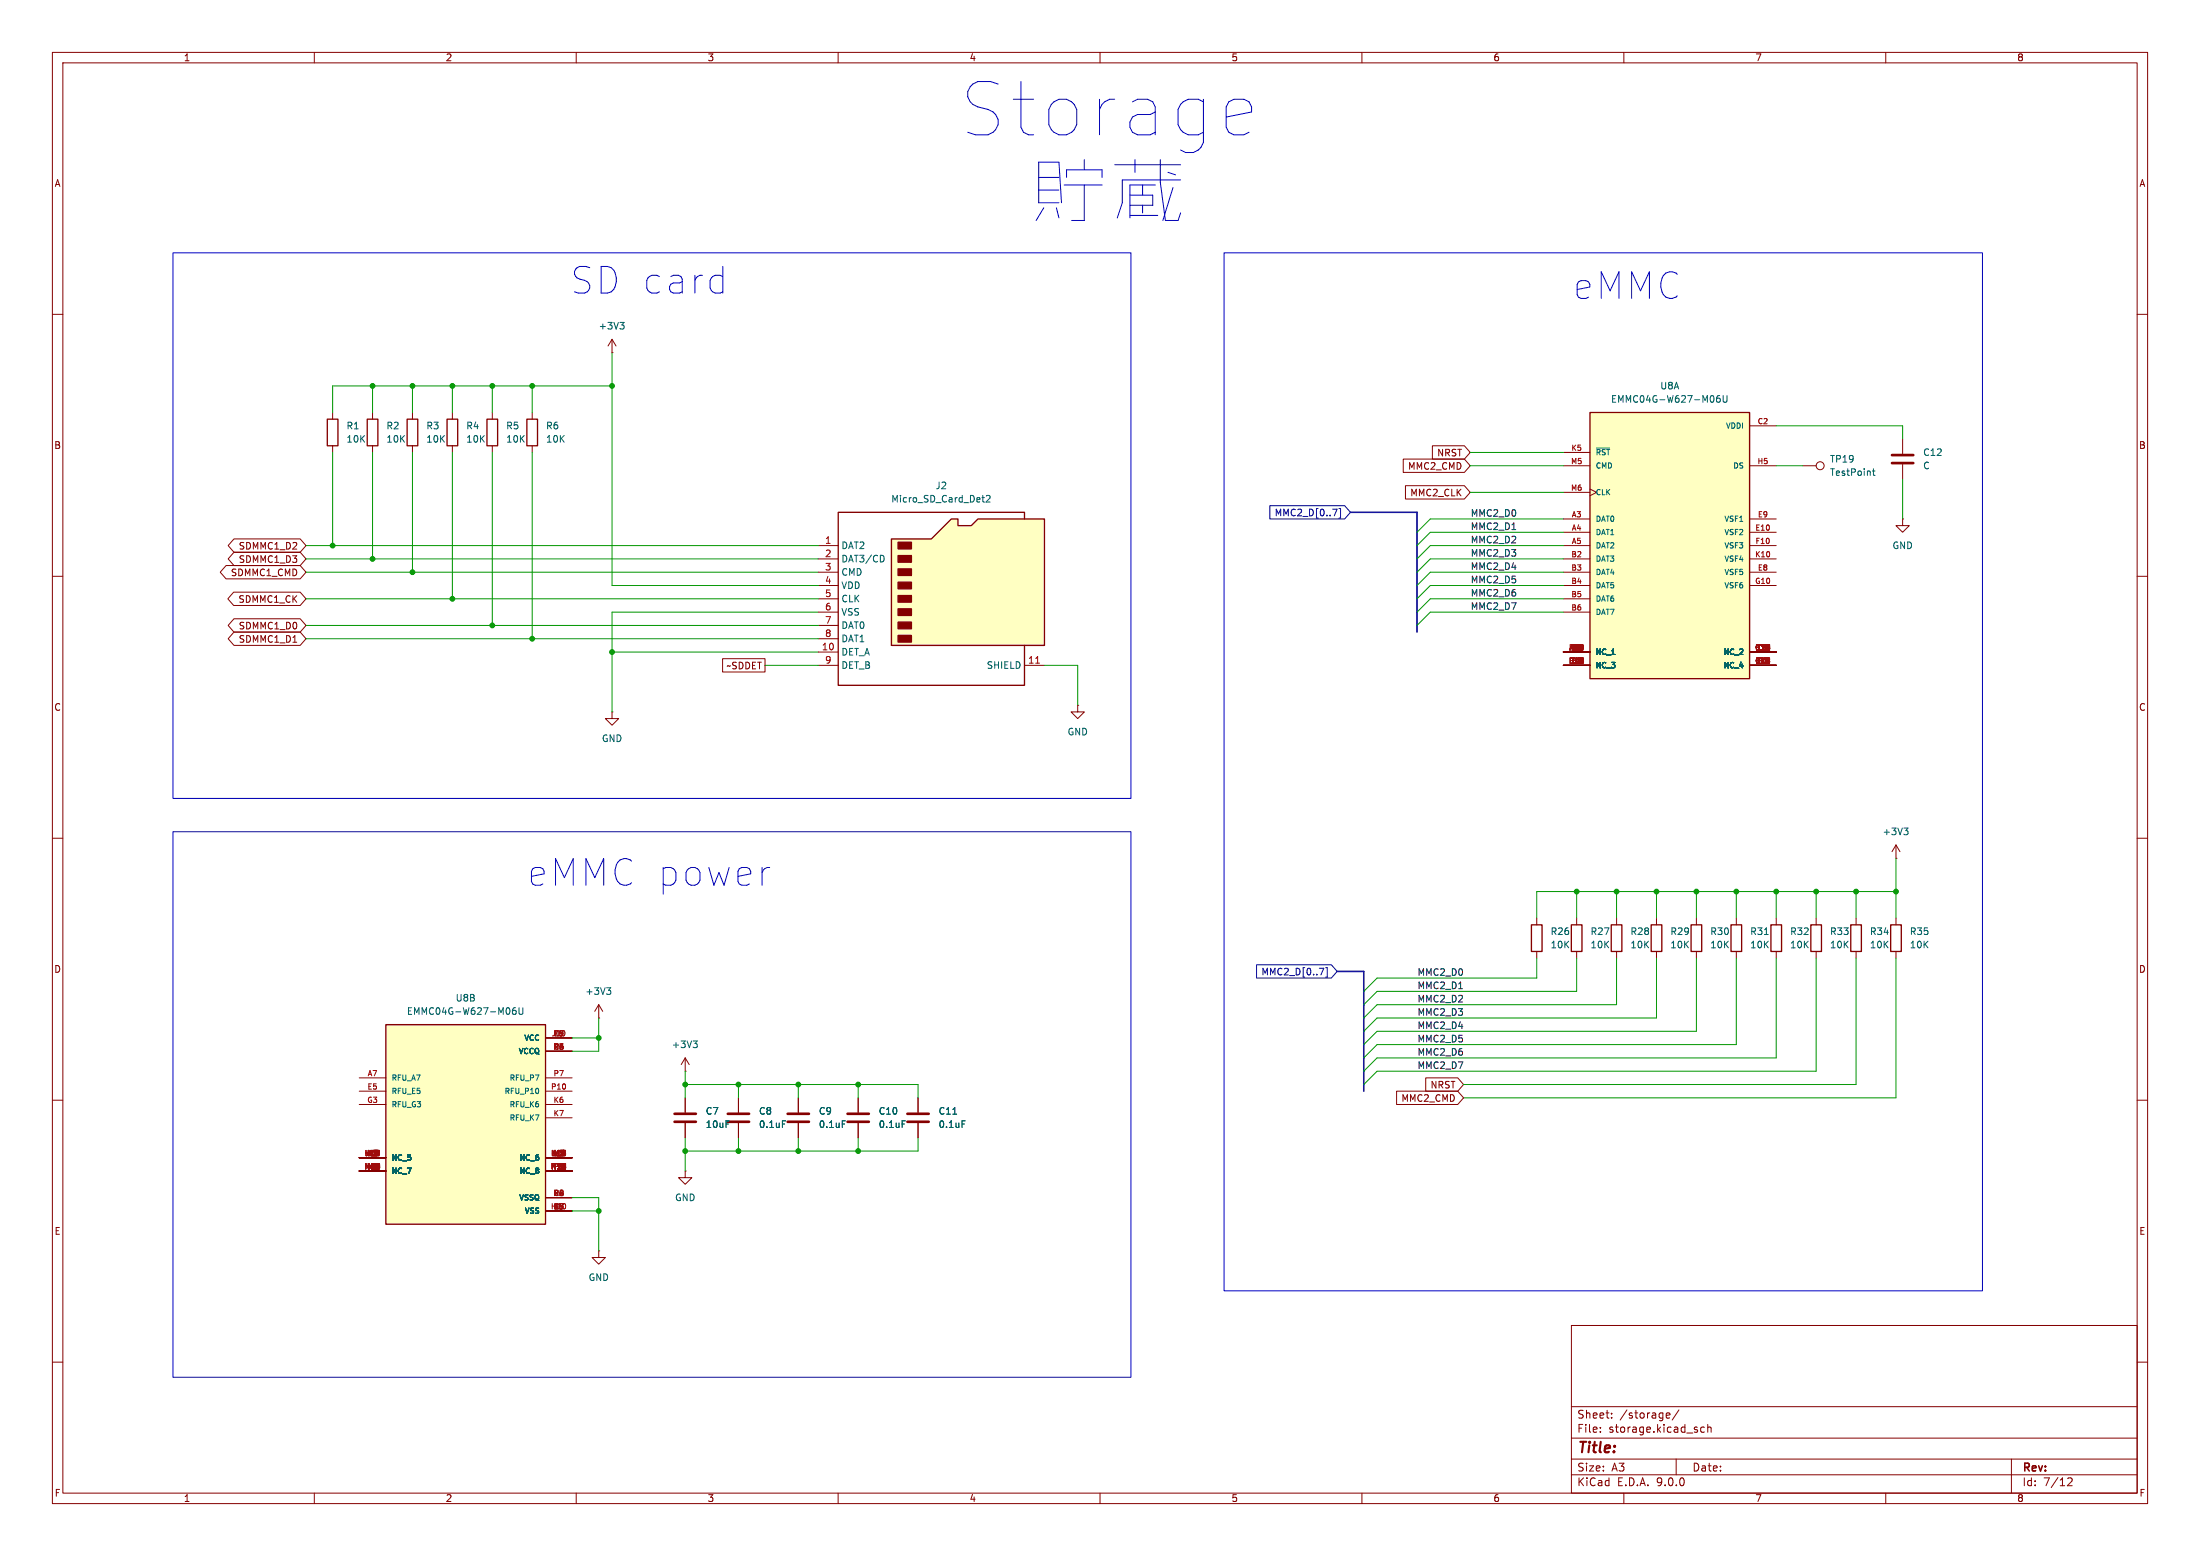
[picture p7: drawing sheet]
<svg xmlns="http://www.w3.org/2000/svg" width="420mm" height="297mm" viewBox="0 0 420 297" stroke-linecap="round" stroke-linejoin="round" font-family="sans-serif">
<g fill="none" stroke="#840000" stroke-width=".19">
<path d="M10 10h400v277h-400zM12 12h396v273h-396zM60 10v2M110 10v2M160 10v2M210 10v2M260 10v2M310 10v2M360 10v2M10 60h2M78.7 78.7v1.3M94 78.7v1.3"/>
<path d="M408 60h2M78.7 85.1v1.3M94 85.1v1.3M10 110h2M408 110h2M116.8 135.9v1.3h1.3l-1.3 1.2-1.2-1.2h1.2M116.8 135.9h.1M205.7 134.6v1.3h1.3l-1.3 1.3-1.2-1.3h1.2M205.7 134.6h.1M10 160h2M408 160h2M293.4 175.3v1.2"/>
<path d="M308.6 175.3v1.2M346.7 175.3v1.2M354.3 175.3v1.2M114.3 194.3h.1M114.3 191.8l-.8 1.2M114.3 191.8l.8 1.2M114.3 191.8v2.5M293.4 181.6v1.3M308.6 181.6v1.3M346.7 181.6v1.3M354.3 181.6v1.3M10 210h2"/>
<path d="M130.8 204.5h.1M130.8 201.9l-.8 1.3M130.8 201.9l.8 1.3M130.8 201.9v2.6M141 209.6v2.7M141 214.4v2.8M175.3 209.6v2.7M175.3 214.4v2.8M408 210h2M114.3 238.8v1.2h1.3l-1.3 1.3-1.3-1.3h1.3M114.3 238.8h.1M300 253h108v32h-108z"/>
<path d="M10 260h2M300 278.5h108M300 274.5h108M300 268.5h108M305.5 273.2v.2M305.5 272.5v.1M307.7 270.5v.2M307.7 269.8v.1M318.1 270.5l.2 .2 .4-.1M318.1 269.9l.2-.2h.3l.2 .2v.1l-.7 .2M320 278.5v3M320.5 269.1l-1.3 1.9"/>
<path d="M325.4 272.5l-.5-.1-.2 .3 .1 .6h.6M326 272.5l.2-.1 .4 .1 .1 .9M326 271.9v1.5M384 278.5v6.5M408 260h2M60 285v2M110 285v2M160 285v2M210 285v2M260 285v2M300 281.5h108M310 285v2"/>
<path d="M360 285v2M394.7 282.2l.6-.1 .2 .1 .1 .3-.9 1.1h.9"/>
</g>
<path d="M77.7 80h2.1v5.1h-2.1zM93 80h2v5.1h-2zM292.4 176.5h2v5.1h-2zM307.6 176.5h2v5.1h-2zM345.7 176.5h2v5.1h-2zM353.3 176.5h2v5.1h-2z" fill="none" stroke="#840000" stroke-width=".25"/>
<path d="M115.8 188.5h.8l-.4 .5M116.4 189l.2 .3v.3l-.2 .2M132.3 198.7h.8l-.4 .5M132.9 199.2l.2 .2v.3l-.2 .3M149.4 213.9h.6M181.9 212.7h.7M183.7 213.9h.6" fill="none" stroke="#006464" stroke-width=".19"/>
<path d="M138.9 212.6h4.1M138.9 214.1h4.1M173.2 212.6h4.1M173.2 214.1h4.1" fill="none" stroke="#840000" stroke-width=".51"/>
<path d="M303.5 78.7h30.5v50.8h-30.5z" fill="#ffffc2"/>
<path d="M303.5 78.7h30.5v50.8h-30.5z" fill="none" stroke="#840000" stroke-width=".25"/>
<g fill="none" stroke="#840000" stroke-width=".19">
<path d="M298.4 86.4h5.1M298.4 88.9h5.1M298.4 94h5.1M298.4 99.1h5.1M303.5 93.3l1.3 .7-1.3 .6M334 88.9h5.1M334 99.1h5.1M334 81.3h5.1M363.2 99.1v1.2h1.3l-1.3 1.3-1.3-1.3h1.3M363.2 99.1h.1M363.2 83.8v2.8M363.2 88.6v2.8"/>
<path d="M298.4 101.6h5.1M298.4 104.1h5.1M298.4 106.7h5.1M298.4 109.2h5.1M298.4 111.8h5.1M298.4 114.3h5.1M298.4 116.8h5.1M334 101.6h5.1M334 104.1h5.1M334 106.7h5.1M334 109.2h5.1M334 111.8h5.1"/>
<path d="M298.4 124.5h5.1M298.4 127h5.1M334 124.5h5.1M334 127h5.1M361.9 163.8h.1M361.9 161.3l-.7 1.3M361.9 161.3l.8 1.3M361.9 161.3v2.5M130.8 209.6v2.7M130.8 214.4v2.8M130.8 223.5v1.3h1.3l-1.3 1.3-1.3-1.3h1.3M130.8 223.5h.1"/>
</g>
<path d="M327.1 75.8v.7M328.3 75.5l-.4 .1a.86 .86 0 0 0 0 1.2l.5-.1v-.5l-.2-.2-.4 .1-.1 .1M329 75.5v1l.2 .3 .4-.1 .1-.2v-1M304.7 85.5h2.6M363.5 158.1h.7l-.4 .4M364 158.5l.2 .3v.3l-.2 .2" fill="none" stroke="#006464" stroke-width=".19"/>
<path d="M361.2 86.9h4.1M361.2 88.4h4.1M128.8 212.6h4M128.8 214.1h4" fill="none" stroke="#840000" stroke-width=".51"/>
<path d="M170.2 102.9h7.6l3.8-3.8h1.3v1.2h2.5l1.3-1.2h12.7v24.1h-29.2z" fill="#ffffc2"/>
<path d="M62.5 80h2v5.1h-2zM195.6 99.1v-1.3h-35.6v33h35.6v-7.6M170.2 102.9h7.6l3.8-3.8h1.3v1.2h2.5l1.3-1.2h12.7v24.1h-29.2zM300 176.5h2v5.1h-2zM315.2 176.5h2v5.1h-2zM322.8 176.5h2.1v5.1h-2.1zM330.5 176.5h2v5.1h-2zM338.1 176.5h2v5.1h-2zM360.9 176.5h2.1v5.1h-2.1z" fill="none" stroke="#840000" stroke-width=".25"/>
<g fill="#840000" stroke="#840000" stroke-width=".25">
<path d="M171.4 103.5h2.6v1.3h-2.6z"/>
<path d="M171.4 106h2.6v1.3h-2.6z"/>
<path d="M171.4 108.6h2.6v1.3h-2.6z"/>
<path d="M171.4 111.1h2.6v1.3h-2.6z"/>
<path d="M171.4 113.7h2.6v1.2h-2.6z"/>
<path d="M171.4 116.2h2.6v1.3h-2.6z"/>
<path d="M171.4 118.7h2.6v1.3h-2.6z"/>
<path d="M171.4 121.3h2.6v1.3h-2.6z"/>
</g>
<g fill="none" stroke="#840000" stroke-width=".19">
<path d="M63.5 78.7v1.3M116.8 67.3h.1M116.8 64.8l-.7 1.2M116.8 64.8l.8 1.2M116.8 64.8v2.5M63.5 85.1v1.3M344.2 88.9h2.5M156.2 104.1h3.8M156.2 106.7h3.8M156.2 109.2h3.8M156.2 111.8h3.8M156.2 114.3h3.8"/>
<path d="M156.2 116.8h3.8M156.2 119.4h3.8M156.2 121.9h3.8M156.2 124.5h3.8M156.2 127h3.8M195.6 127h3.8M301 175.3v1.2M316.2 175.3v1.2M323.8 175.3v1.2M331.5 175.3v1.2M339.1 175.3v1.2M361.9 175.3v1.2"/>
<path d="M301 181.6v1.3M316.2 181.6v1.3M323.8 181.6v1.3M331.5 181.6v1.3M339.1 181.6v1.3M361.9 181.6v1.3M152.4 209.6v2.7M152.4 214.4v2.8M163.8 209.6v2.7M163.8 214.4v2.8"/>
<circle cx="347.5" cy="88.9" r=".76"/>
</g>
<path d="M118.4 61.5h.7l-.4 .5M118.9 62l.2 .3v.3l-.2 .2M187.4 95h.5M187.8 95.8h.1M188.3 94.7l.5-.1 .2 .3-.8 .9h.8M357.5 89.9h.4M357.6 89.5v1.1l.3 .1M168.6 106.1l.2 .4-.2 .7M336.8 178.4h.8M160.8 213.9h.6M172.2 213.9h.6" fill="none" stroke="#006464" stroke-width=".19"/>
<path d="M197.7 126.6h.8" fill="none" stroke="#a90000" stroke-width=".19"/>
<path d="M150.4 212.6h4M150.4 214.1h4M161.8 212.6h4.1M161.8 214.1h4.1" fill="none" stroke="#840000" stroke-width=".51"/>
<path d="M73.7 195.6h30.4v38.1h-30.4z" fill="#ffffc2"/>
<path d="M70.1 80h2v5.1h-2zM85.3 80h2.1v5.1h-2.1zM100.6 80h2v5.1h-2zM73.7 195.6h30.4v38.1h-30.4z" fill="none" stroke="#840000" stroke-width=".25"/>
<g fill="none" stroke="#840000" stroke-width=".19">
<path d="M71.1 78.7v1.3M86.4 78.7v1.3M101.6 78.7v1.3M71.1 85.1v1.3M86.4 85.1v1.3M101.6 85.1v1.3M267.9 87.6h11.7l1.1 1.3-1.1 1.3h-11.7zM268.3 92.7h11.3l1.1 1.3-1.1 1.3h-11.3zM273.4 85.1h6.2l1.1 1.3-1.1 1.2h-6.2zM43.2 107.9h14.1l1.1 1.3-1.1 1.3h-14.1l-1.2-1.3zM44.6 113h12.7l1.1 1.3-1.1 1.3h-12.7l-1.1-1.3zM44.7 118.1h12.6l1.1 1.3-1.1 1.3h-12.6l-1.1-1.3z"/>
<path d="M44.7 105.4h12.6l1.1 1.3-1.1 1.3h-12.6l-1.1-1.3zM44.7 102.9h12.6l1.1 1.2-1.1 1.3h-12.6l-1.1-1.3zM44.7 120.6h12.6l1.1 1.3-1.1 1.3h-12.6l-1.1-1.3zM137.9 125.7h8.1v2.6h-8.1zM104.1 198.1h5.1M68.6 205.7h5.1M68.6 208.3h5.1M68.6 210.8h5.1M104.1 205.7h5.1M104.1 208.3h5.1M104.1 210.8h5.1M104.1 200.7h5.1"/>
<path d="M104.1 213.4h5.1M130.8 209.6v2.7M130.8 214.4v2.8M141 209.6v2.7M141 214.4v2.8M152.4 209.6v2.7M152.4 214.4v2.8M163.8 209.6v2.7M163.8 214.4v2.8M175.3 209.6v2.7M175.3 214.4v2.8M266.6 208.3h11.7l1.1 1.3-1.1 1.2h-11.7z"/>
<path d="M272.2 205.7h6.1l1.1 1.3-1.1 1.3h-6.1zM68.6 221h5.1M68.6 223.5h5.1M104.1 221h5.1M104.1 223.5h5.1M104.1 228.6h5.1M104.1 231.1h5.1"/>
</g>
<path d="M97.3 192.6v.8M98.4 192.3l-.3 .1a.86 .86 0 0 0 0 1.2l.4-.1v-.4l-.2-.3h-.2l-.3 .3M99.1 192.3v1.1l.2 .2h.4l.1-.2v-1.1M149.4 213.9h.6M160.8 213.9h.6M172.2 213.9h.6M181.9 212.7h.7M183.7 213.9h.6" fill="none" stroke="#006464" stroke-width=".19"/>
<path d="M242.4 96.5h14.3l1.1 1.3-1.1 1.3h-14.3zM254.4 97.2h.9l-.6 1.3M255.6 97.1h.3v1.8h-.3M239.9 184.1h14.3l1.1 1.3-1.1 1.3h-14.3zM251.9 184.8h.8l-.5 1.3M253.1 184.7h.3v1.8h-.3" fill="none" stroke="#000084" stroke-width=".19"/>
<path d="M257.8 97.8h12.7v22.9M255.3 185.4h5v22.9" fill="none" stroke="#000084" stroke-width=".3"/>
<g fill="none" stroke="#009600" stroke-width=".19">
<path d="M71.1 73.7v5M78.7 73.7v5M86.4 73.7v5M94 73.7v5M101.6 73.7v5M116.8 67.3v44.5h39.4M116.8 73.7h-53.3v5M63.5 86.4v17.7M71.1 86.4v20.3M78.7 86.4v22.8M86.4 86.4v27.9M94 86.4v33"/>
<path d="M101.6 86.4v35.5M280.7 94h17.7M280.7 88.9h17.7M280.7 86.4h17.7M298.4 99.1h-25.4l-2.5 2.5M339.1 81.3h24.1v2.5M339.1 88.9h5.1M363.2 91.4v7.7M58.4 104.1h97.8M58.4 109.2h97.8M58.4 119.4h97.8M58.4 106.7h97.8"/>
<path d="M58.4 114.3h97.8M156.2 116.8h-39.4v19.1M298.4 111.8h-25.4l-2.5 2.5M298.4 101.6h-25.4l-2.5 2.5M298.4 104.1h-25.4l-2.5 2.6M298.4 109.2h-25.4l-2.5 2.6M298.4 106.7h-25.4l-2.5 2.5M298.4 114.3h-25.4l-2.5 2.5M298.4 116.8h-25.4l-2.5 2.6M58.4 121.9h97.8M116.8 124.5h39.4M146 127h10.2"/>
<path d="M199.4 127h6.3v7.6M301 170.2v5.1M308.6 170.2v5.1M316.2 170.2v5.1M323.8 170.2v5.1M331.5 170.2v5.1M339.1 170.2v5.1M346.7 170.2v5.1M354.3 170.2v5.1M361.9 170.2h-68.5v5.1M361.9 163.8v11.5M109.2 198.1h5.1"/>
<path d="M114.3 194.3v6.4h-5.1M293.4 182.9v3.8h-30.5l-2.6 2.5M301 182.9v6.3h-38.1l-2.6 2.6M308.6 182.9v8.9h-45.7l-2.6 2.5M316.2 182.9v11.4h-53.3l-2.6 2.6M323.8 182.9v14h-60.9l-2.6 2.5M331.5 182.9v16.5h-68.6l-2.6 2.5M339.1 182.9v19h-76.2l-2.6 2.6M346.7 182.9v21.6h-83.8l-2.6 2.5M354.3 182.9v24.1h-74.9M361.9 182.9v26.7h-82.5M130.8 207h44.5v2.6"/>
<path d="M130.8 204.5v5.1M130.8 217.2v6.3M141 207v2.6M141 217.2v2.5M152.4 207v2.6M152.4 217.2v2.5M163.8 207v2.6M163.8 217.2v2.5M175.3 217.2v2.5h-44.5M109.2 228.6h5.1v10.2M109.2 231.1h5.1"/>
</g>
<path d="M237.5 19l.9 .4 .5 1v1l-4.8 .9M238.4 25.2l-.9 .5M33 48.3h182.9v104.1h-182.9zM233.7 48.3h144.8v198.1h-144.8zM33 158.8h182.9v104.1h-182.9zM146.4 165.6h.5" fill="none" stroke="#0000c2" stroke-width=".19"/>
<g fill="#009600" stroke="#009600" stroke-width=".19">
<circle cx="354.3" cy="170.2" r=".46"/>
<circle cx="361.9" cy="170.2" r=".46"/>
<circle cx="301" cy="170.2" r=".46"/>
<circle cx="308.6" cy="170.2" r=".46"/>
<circle cx="339.1" cy="170.2" r=".46"/>
<circle cx="331.5" cy="170.2" r=".46"/>
<circle cx="346.7" cy="170.2" r=".46"/>
<circle cx="323.8" cy="170.2" r=".46"/>
<circle cx="316.2" cy="170.2" r=".46"/>
<circle cx="163.8" cy="219.7" r=".46"/>
<circle cx="141" cy="207" r=".46"/>
<circle cx="130.8" cy="207" r=".46"/>
<circle cx="152.4" cy="219.7" r=".46"/>
<circle cx="163.8" cy="207" r=".46"/>
<circle cx="152.4" cy="207" r=".46"/>
<circle cx="71.1" cy="73.7" r=".46"/>
<circle cx="78.7" cy="73.7" r=".46"/>
<circle cx="78.7" cy="109.2" r=".46"/>
<circle cx="63.5" cy="104.1" r=".46"/>
<circle cx="71.1" cy="106.7" r=".46"/>
<circle cx="114.3" cy="198.1" r=".46"/>
<circle cx="114.3" cy="231.1" r=".46"/>
<circle cx="141" cy="219.7" r=".46"/>
<circle cx="130.8" cy="219.7" r=".46"/>
<circle cx="116.8" cy="73.7" r=".46"/>
<circle cx="86.4" cy="73.7" r=".46"/>
<circle cx="101.6" cy="73.7" r=".46"/>
<circle cx="94" cy="73.7" r=".46"/>
<circle cx="94" cy="119.4" r=".46"/>
<circle cx="116.8" cy="124.5" r=".46"/>
<circle cx="86.4" cy="114.3" r=".46"/>
<circle cx="101.6" cy="121.9" r=".46"/>
</g>
<g font-size="14.2" fill="#0000c2">
<text x="183.6" y="26.3">Storage</text>
<text x="197.6" y="42.7">þÿŒ¯…5</text>
</g>
<g font-size="7.1" fill="#0000c2">
<text x="109" y="56.4">SD card</text>
<text x="300.4" y="57.4">eMMC</text>
<text x="100.8" y="169.4">eMMC power</text>
</g>
<text font-size="2.8" fill="#840000" x="301" y="277.9">Title:</text>
<g font-size="2.1" fill="#840000">
<text x="301" y="273.7">File:</text>
<text x="301" y="271">Sheet:</text>
<text x="307.1" y="273.7">storage.kicad_sch</text>
<text x="309.2" y="271">/storage/</text>
<text x="301" y="281.1">Size:</text>
<text x="307.6" y="281.1">A3</text>
<text x="323" y="281.1">Date:</text>
<text x="386" y="281.3">Rev:</text>
<text x="301" y="283.9">KiCad</text>
<text x="308.7" y="283.9">E.D.A.</text>
<text x="316.3" y="283.9">9.0.0</text>
<text x="386" y="283.9">Id:</text>
<text x="390.1" y="283.9">7/12</text>
</g>
<g font-size="1.8" fill="#840000">
<text x="35" y="11.9">1</text>
<text x="85" y="11.9">2</text>
<text x="135" y="11.9">3</text>
<text x="185" y="11.9">4</text>
<text x="235" y="11.9">5</text>
<text x="285" y="11.9">6</text>
<text x="335" y="11.9">7</text>
<text x="385" y="11.9">8</text>
<text x="10.3" y="35.9">A</text>
<text x="408.3" y="35.9">A</text>
<text x="10.3" y="85.9">B</text>
<text x="268.7" y="89.9">MMC2_CMD</text>
<text x="274.3" y="87.3">NRST</text>
<text x="408.2" y="85.9">B</text>
<text x="269.1" y="94.9">MMC2_CLK</text>
<text x="45.5" y="107.6">SDMMC1_D3</text>
<text x="45.5" y="105.1">SDMMC1_D2</text>
<text x="44" y="110.2">SDMMC1_CMD</text>
<text x="45.4" y="115.3">SDMMC1_CK</text>
<text x="45.5" y="120.3">SDMMC1_D0</text>
<text x="45.5" y="122.9">SDMMC1_D1</text>
<text x="138.6" y="128">~SDDET</text>
<text x="10.3" y="135.9">C</text>
<text x="408.2" y="135.9">C</text>
<text x="10.3" y="185.9">D</text>
<text x="408.2" y="185.9">D</text>
<text x="273" y="208">NRST</text>
<text x="267.4" y="210.5">MMC2_CMD</text>
<text x="10.3" y="235.9">E</text>
<text x="408.3" y="235.9">E</text>
<text x="10.3" y="285.9">F</text>
<text x="35" y="286.9">1</text>
<text x="85" y="286.9">2</text>
<text x="135" y="286.9">3</text>
<text x="185" y="286.9">4</text>
<text x="235" y="286.9">5</text>
<text x="285" y="286.9">6</text>
<text x="335" y="286.9">7</text>
<text x="385" y="286.9">8</text>
<text x="408.3" y="285.9">F</text>
</g>
<g font-size="1.8" fill="#006464">
<text x="114.2" y="63.1">+3V3</text>
<text x="307.5" y="77.1">EMMC04G-W627-M06U</text>
<text x="316.9" y="74.5">U8A</text>
<text x="66" y="82.1">R1</text>
<text x="73.7" y="82.1">R2</text>
<text x="81.3" y="82.1">R3</text>
<text x="88.9" y="82.1">R4</text>
<text x="96.5" y="82.1">R5</text>
<text x="104.1" y="82.1">R6</text>
<text x="66" y="84.7">10K</text>
<text x="73.7" y="84.7">10K</text>
<text x="81.3" y="84.7">10K</text>
<text x="88.9" y="84.7">10K</text>
<text x="96.5" y="84.7">10K</text>
<text x="104.1" y="84.7">10K</text>
<text x="349.3" y="88.5">TP19</text>
<text x="367" y="87.2">C12</text>
<text x="367" y="89.8">C</text>
<text x="178.5" y="93.6">J2</text>
<text x="349.3" y="91">TestPoint</text>
<text x="170" y="96.1">Micro_SD_Card_Det2</text>
<text x="160.5" y="105">DAT2</text>
<text x="160.5" y="107.5">DAT3/CD</text>
<text x="361.2" y="105">GND</text>
<text x="160.5" y="110.1">CMD</text>
<text x="160.5" y="112.6">VDD</text>
<text x="160.5" y="115.2">CLK</text>
<text x="160.5" y="117.7">VSS</text>
<text x="160.5" y="120.2">DAT0</text>
<text x="160.5" y="122.8">DAT1</text>
<text x="160.5" y="125.3">DET_A</text>
<text x="160.5" y="127.9">DET_B</text>
<text x="188.3" y="127.9">SHIELD</text>
<text x="114.8" y="141.8">GND</text>
<text x="203.7" y="140.6">GND</text>
<text x="359.3" y="159.6">+3V3</text>
<text x="295.9" y="178.7">R26</text>
<text x="303.5" y="178.7">R27</text>
<text x="311.2" y="178.7">R28</text>
<text x="318.8" y="178.7">R29</text>
<text x="326.4" y="178.7">R30</text>
<text x="334" y="178.7">R31</text>
<text x="341.6" y="178.7">R32</text>
<text x="349.3" y="178.7">R33</text>
<text x="356.9" y="178.7">R34</text>
<text x="364.5" y="178.7">R35</text>
<text x="295.9" y="181.2">10K</text>
<text x="303.5" y="181.2">10K</text>
<text x="311.2" y="181.2">10K</text>
<text x="318.8" y="181.2">10K</text>
<text x="326.4" y="181.2">10K</text>
<text x="334" y="181.2">10K</text>
<text x="341.6" y="181.2">10K</text>
<text x="349.3" y="181.2">10K</text>
<text x="356.9" y="181.2">10K</text>
<text x="364.5" y="181.2">10K</text>
<text x="86.9" y="191.4">U8B</text>
<text x="111.7" y="190.1">+3V3</text>
<text x="77.6" y="193.9">EMMC04G-W627-M06U</text>
<text x="128.2" y="200.3">+3V3</text>
<text x="134.6" y="213">C7</text>
<text x="134.6" y="215.5">10uF</text>
<text x="144.8" y="213">C8</text>
<text x="144.8" y="215.5">0.1uF</text>
<text x="156.2" y="213">C9</text>
<text x="156.2" y="215.5">0.1uF</text>
<text x="167.6" y="213">C10</text>
<text x="167.6" y="215.5">0.1uF</text>
<text x="179.1" y="213">C11</text>
<text x="179.1" y="215.5">0.1uF</text>
<text x="128.8" y="229.5">GND</text>
<text x="112.3" y="244.7">GND</text>
</g>
<g font-size="1.8" fill="#000084">
<text x="243.2" y="98.7">MMC2_D[0..7]</text>
<text x="240.7" y="186.4">MMC2_D[0..7]</text>
</g>
<g font-size="1.8" fill="#0f0f0f">
<text x="280.7" y="101.3">MMC2_D1</text>
<text x="280.7" y="98.7">MMC2_D0</text>
<text x="280.7" y="106.3">MMC2_D3</text>
<text x="280.7" y="103.8">MMC2_D2</text>
<text x="280.7" y="111.4">MMC2_D5</text>
<text x="280.7" y="108.9">MMC2_D4</text>
<text x="280.7" y="114">MMC2_D6</text>
<text x="280.7" y="116.5">MMC2_D7</text>
<text x="270.5" y="191.4">MMC2_D2</text>
<text x="270.5" y="188.9">MMC2_D1</text>
<text x="270.5" y="186.3">MMC2_D0</text>
<text x="270.5" y="194">MMC2_D3</text>
<text x="270.5" y="196.5">MMC2_D4</text>
<text x="270.5" y="201.6">MMC2_D6</text>
<text x="270.5" y="199">MMC2_D5</text>
<text x="270.5" y="204.1">MMC2_D7</text>
</g>
<g font-size="1.8" fill="#a90000">
<text x="157.4" y="103.9">1</text>
<text x="157.4" y="106.4">2</text>
<text x="157.4" y="109">3</text>
<text x="157.4" y="111.5">4</text>
<text x="157.4" y="114">5</text>
<text x="157.4" y="116.6">6</text>
<text x="157.4" y="119.1">7</text>
<text x="156.8" y="124.2">10</text>
<text x="157.4" y="121.7">8</text>
<text x="157.4" y="126.7">9</text>
<text x="196.2" y="126.7">11</text>
</g>
<g font-size="1.4" fill="#006464">
<text x="329.4" y="82">VDDI</text>
<text x="304.5" y="87.1">~{RST}</text>
<text x="304.5" y="89.6">CMD</text>
<text x="330.8" y="89.6">DS</text>
<text x="304.5" y="94.7">CLK</text>
<text x="304.5" y="99.8">DAT0</text>
<text x="329.1" y="99.8">VSF1</text>
<text x="304.5" y="102.3">DAT1</text>
<text x="304.5" y="104.9">DAT2</text>
<text x="304.5" y="107.4">DAT3</text>
<text x="329.1" y="102.3">VSF2</text>
<text x="329.1" y="104.9">VSF3</text>
<text x="329.1" y="107.4">VSF4</text>
<text x="304.5" y="110">DAT4</text>
<text x="304.5" y="112.5">DAT5</text>
<text x="329.1" y="110">VSF5</text>
<text x="329.1" y="112.5">VSF6</text>
<text x="304.5" y="115">DAT6</text>
<text x="304.5" y="117.6">DAT7</text>
<text x="304.5" y="125.2">NC_1</text>
<text x="328.9" y="125.2">NC_2</text>
<text x="304.5" y="127.7">NC_3</text>
<text x="328.9" y="127.7">NC_4</text>
<text x="98.9" y="201.4">VCCQ</text>
<text x="100" y="198.9">VCC</text>
<text x="74.7" y="206.5">RFU_A7</text>
<text x="74.7" y="209">RFU_E5</text>
<text x="96.2" y="209">RFU_P10</text>
<text x="97.2" y="206.5">RFU_P7</text>
<text x="74.7" y="211.6">RFU_G3</text>
<text x="97.2" y="211.6">RFU_K6</text>
<text x="97.2" y="214.1">RFU_K7</text>
<text x="74.7" y="221.7">NC_5</text>
<text x="99" y="221.7">NC_6</text>
<text x="74.7" y="224.3">NC_7</text>
<text x="99" y="224.3">NC_8</text>
<text x="99" y="229.3">VSSQ</text>
<text x="100.1" y="231.9">VSS</text>
</g>
<g font-size="1.4" fill="#a90000">
<text x="335.4" y="81">C2</text>
<text x="299.8" y="88.6">M5</text>
<text x="299.9" y="86.1">K5</text>
<text x="335.4" y="88.6">H5</text>
<text x="299.8" y="93.7">M6</text>
<text x="299.9" y="98.8">A3</text>
<text x="299.9" y="101.3">A4</text>
<text x="335" y="101.3">E10</text>
<text x="335.5" y="98.8">E9</text>
<text x="299.9" y="106.4">B2</text>
<text x="299.9" y="103.9">A5</text>
<text x="334.9" y="106.4">K10</text>
<text x="335" y="103.9">F10</text>
<text x="299.9" y="109">B3</text>
<text x="299.9" y="111.5">B4</text>
<text x="334.9" y="111.5">G10</text>
<text x="335.5" y="109">E8</text>
<text x="299.9" y="114">B5</text>
<text x="299.9" y="116.6">B6</text>
<text x="299.9" y="124.2">A72</text>
<text x="335.4" y="124.2">C12</text>
<text x="336" y="124.2">11</text>
<text x="336.5" y="124.2">33</text>
<text x="299.9" y="126.7">E24</text>
<text x="300.9" y="126.7">4</text>
<text x="335.5" y="126.7">F12</text>
<text x="336.4" y="126.7">23</text>
<text x="105.2" y="197.9">J10</text>
<text x="105.6" y="197.9">E6</text>
<text x="105.6" y="197.9">F5</text>
<text x="105.6" y="200.4">P3</text>
<text x="106.5" y="200.4">5</text>
<text x="70" y="208">E5</text>
<text x="70.1" y="205.5">A7</text>
<text x="105.1" y="208">P10</text>
<text x="105.6" y="205.5">P7</text>
<text x="70" y="210.6">G3</text>
<text x="105.6" y="210.6">K6</text>
<text x="105.6" y="213.1">K7</text>
<text x="70" y="220.7">K224</text>
<text x="70.1" y="220.7">J13</text>
<text x="70.8" y="220.7">33</text>
<text x="71.1" y="220.7">4</text>
<text x="105.7" y="220.7">L12</text>
<text x="106.4" y="220.7">37</text>
<text x="106.8" y="220.7">4</text>
<text x="69.5" y="223.3">N10</text>
<text x="70" y="223.3">N11</text>
<text x="105.1" y="223.3">N11</text>
<text x="106.5" y="223.3">84</text>
<text x="106.5" y="223.3">9</text>
<text x="105.1" y="230.9">H10</text>
<text x="105.6" y="228.3">P6</text>
<text x="105.6" y="230.9">G5</text>
<text x="105.6" y="230.9">E7</text>
<text x="105.7" y="230.9">J5</text>
<text x="106.6" y="228.3">5</text>
</g>
</svg>
